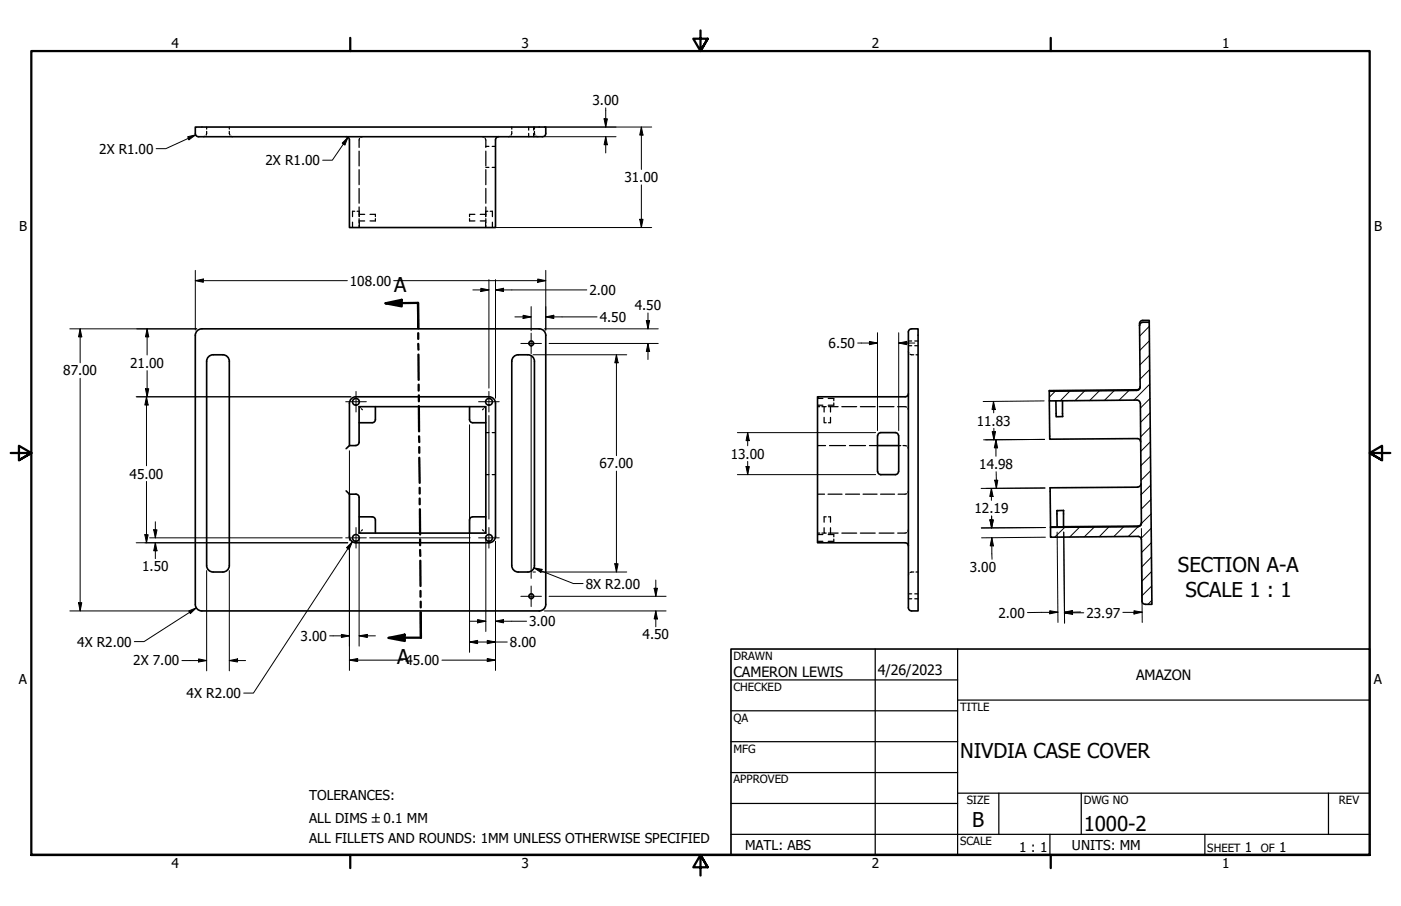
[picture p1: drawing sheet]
<svg xmlns="http://www.w3.org/2000/svg" width="432mm" height="279mm" viewBox="0 0 432 279" stroke-linecap="round" stroke-linejoin="round" font-family="sans-serif">
<!-- layer: Hatch (ANSI) -->
<g fill="none" stroke="#000" stroke-width=".31">
<path d="M354.2 100.6l-2.9 3M354.3 105.1l-3 3M354.3 114l-3 3M354.3 109.5l-3 3M354.4 118.4l-5 5M325.2 120.7l-1.8 1.8M329.8 120.6l-3 3M334.3 120.5l-3 3.1M338.8 120.5l-3 3.1M343.4 120.5l-3 3M347.9 120.5l-3 2.9M354.5 127.3l-3 3"/>
<path d="M354.5 122.9l-3 3M354.5 136.3l-2.9 2.9M354.5 131.8l-3 2.9M354.6 140.7l-3 2.9M354.6 149.6l-2.9 3M354.6 145.2l-2.9 2.9M354.7 154.1l-3 2.9M354.8 158.5l-3.1 3M328.2 162.6l-3.1 3M332.7 162.6l-3 3M337.2 162.6l-3 2.9M341.8 162.5l-3 3"/>
<path d="M346.3 162.4l-3 3.1M350.8 162.4l-3 3M354.8 162.9l-3.1 3.1M354.8 171.8l-2.9 3M354.8 167.4l-2.9 3M354.9 176.3l-3 3M355 185.2l-1.2 1.2M355 180.7l-3 3"/>
</g>
<!-- layer: Hidden (ANSI) -->
<g fill="none" stroke="#000" stroke-width=".38">
<path d="M63.7 39.2v.6M70.7 39.2v.6M157.7 39.2v.6M162.9 39.2v.9M164.5 39.2v.9M164.7 39.2v.6M63.2 42l-.5 .2M63.7 40.5l-.1 1.2M70.7 40.5l.2 1.2M71.2 42l.5 .2M110.7 46.6v4.6M110.7 52.3v4.7"/>
<path d="M110.7 58.1v4.6M110.8 42.7l-.1 2.8M111.7 42.2l-.5 .1M148.7 42.2l.5 .1M149.5 42.7l.2 .5v2.3M149.7 45.1h1M149.7 51.6h1M149.7 46.6v4.6M149.7 52.3v4.7M149.7 58.1v4.6M151.7 45.1h1M151.7 51.6h1"/>
<path d="M157.2 42l-.5 .2M157.7 40.5l-.2 1.2M162.9 41.1v1.1M164.5 41.1v1.1M164.7 40.5l.1 1.2M165.2 42l.5 .2M108.6 68.5v1.7M109.3 65.2h-.7v1.6M110 65.2h.7v1.6M110.7 63.8v2.3M110.7 67.4v1.4M110.7 69.5v.7"/>
<path d="M110.7 68.1h1.7M110.7 68.5v1.7M112.4 66.1h-1.7v.7M114 66.1h1.7v.7M115.7 67.4v.7h-1.7M144.7 67.4v.7h1.7M146.4 66.1h-1.7v.7M148 66.1h1.7M149.7 68.5v1.7M149.7 67.4v.7h-1.7M149.7 63.8v3M149.7 68.1v.7"/>
<path d="M149.7 69.5v.7M150.4 65.2h-.7v1.6M151.1 65.2h.7v1.6M151.8 68.5v1.7M280 108.4l.1 .5M280 105.2h1M280 106.6h1M280.5 109.3l1.1 .1M281.9 105.2h1.1M281.9 106.6h1.1M282.3 109.4h.7M110.7 125.4l.4 .3"/>
<path d="M111.4 126l.3 .4M149 126l-.3 .4M149.7 125.4l-.3 .3M149.7 133.4h1M151.7 133.4h1M252 125.4h.7M252 137.4h2.4M252 122.9h1.6M252 125h1.6M253.3 125.4h1.3M254 128.7v1.7h.6M254 125.4v1.7"/>
<path d="M255.3 122.9h1.7v.7M255.3 125.4h3M255.7 137.4h4.9M256 128.7v1.7h-.7M256 125.4v1.7M257 124.3v.7h-1.7M259.5 125.4h4.5M261.8 137.4h5M265.2 125.4h4.5M268 137.4h2.4M271 125.4h4.5M276.7 125.4l2.8 .1"/>
<path d="M277 137.4h.6M278.3 137.4l1.2 .1M279.8 125.9l.2 .5M279.8 137.9l.2 .5M149.7 146.4h1M151.7 146.4h1M252 152.4h2.1M254.6 159.4h-.6v1.6M255.2 152.4h4.3M255.3 159.4h.7v1.6M260.6 152.4h4.3M266 152.4h4.3"/>
<path d="M271.4 152.4h4.3M279.5 152.3l-2.7 .1M280 151.4l-.2 .5M111.1 164.1l-.4 .3M111.7 163.4l-.3 .3M148.7 163.4l.3 .3M149.4 164.1l.3 .3M252 164.4h.7M252 164.8h1.6M252 166.9h1.6M253.3 164.4h.7M254 162.8v1.6h.6"/>
<path d="M255.3 164.8h1.7v.7M255.3 164.4h3M256 162.8v1.6M257 166.2v.7h-1.7M259.5 164.4h4.5M265.2 164.4h4.5M271 164.4h4.5M279.5 164.3l-2.8 .1M280 163.4l-.2 .5M280.1 176.9l-.1 .5M281.6 176.4l-1.1 .1M282.3 176.4h.7"/>
<path d="M280 183.1h1M280 184.7h1M281.9 183.1h1.1M281.9 184.7h1.1"/>
</g>
<!-- layer: Visible (ANSI) -->
<g fill="none" stroke="#000" stroke-width=".51">
<path d="M60.2 39.2h108v2a.99 .99 0 0 1-1 1h-106a.99 .99 0 0 1-1-1.1zM153.7 42.2a.99 .99 0 0 0-1 1v27h-45v-27a.99 .99 0 0 0-1-1M351.2 99.8v.6M354.2 99.4v-.6h-2a.98 .98 0 0 0-1 1M62.2 101.4a2 2 0 0 0-2 2v83a2 2 0 0 0 2 2M62.2 101.4h104a2 2 0 0 1 2 2v83a2 2 0 0 1-2 2h-104M68.7 109.4a2 2 0 0 1 2 2v63a2 2 0 0 1-2 2M68.7 109.4h-3a2 2 0 0 0-2 2v63a2 2 0 0 0 2 2h3M162.7 109.4h-3a2 2 0 0 0-2 2v63a2 2 0 0 0 2 2h3M162.7 109.4a2 2 0 0 1 2 2v63a2 2 0 0 1-2 2M280 102.4v85a.99 .99 0 0 0 1 1M281 101.4a.98 .98 0 0 0-1 1"/>
<path d="M281 101.4h2v87h-2M351.2 100.4l.5-.9 2.5-.1 .8 87-2.5-.2-.4-.3-.1-.5-.2-19-.5-.9-27.5 .2v-3.1M351.2 100.4l.2 19-.5 .9-27.5 .4v2.9l27.1-.2 .5 .1 .3 .4 .2 .5 .2 37.5-.9 .5-27 .2M351.4 119.2a.98 .98 0 0 1-1 1M107.7 137.4l-1 1M110.7 130.4h4M115.7 129.4a.98 .98 0 0 1-1 1M115.7 125.4v4M144.7 125.4v4M144.7 129.4a.98 .98 0 0 0 1 1h4M270.4 134.4v11M270.4 137.4h6.6"/>
<path d="M271.5 133.4h4.5M271.5 133.4a.98 .98 0 0 0-1 1M275.9 133.4a.98 .98 0 0 1 1 1M277 134.4v11M279 122.4h-27v45h27M280 121.4a.98 .98 0 0 1-1 1M323.4 123.6l.1 11.8 27-.1a.98 .98 0 0 1 1 .9M325.4 123.6l.1 4.9h2v-4.9M350.4 120.2l-27 .3v.2M106.7 151.4l1 1M107.7 152.4h2a.99 .99 0 0 1 1 1v11h39v-39h-39v11a.99 .99 0 0 1-1 1h-2v-13a2 2 0 0 1 2-2h41a2 2 0 0 1 2 2v41M107.7 152.4v13"/>
<path d="M110.7 159.4h4M114.7 159.4a.98 .98 0 0 1 1 1M149.7 159.4h-4a.98 .98 0 0 0-1 1M270.5 145.4a.98 .98 0 0 0 1 1M271.5 146.4h4.5M276.9 145.4a.98 .98 0 0 1-1 1M325.8 157.5l2-.1v5.1h-2zM351.7 149.2l-.2 .5-.9 .5-26.9 .2 .1 12.2M107.7 165.4a2 2 0 0 0 2 2h41a2 2 0 0 0 2-2M115.7 160.4v4M144.7 160.4v4M279 167.4a.98 .98 0 0 1 1 1"/>
<path d="M323.8 162.5h2M351.8 161.2l-.1 .5-.9 .5-23 .2"/>
<circle cx="163.7" cy="105.9" r=".73"/>
<circle cx="109.7" cy="123.9" r="1.05"/>
<circle cx="150.7" cy="123.9" r="1.05"/>
<circle cx="109.7" cy="165.9" r="1.05"/>
<circle cx="150.7" cy="165.9" r="1.05"/>
<circle cx="163.7" cy="183.9" r=".73"/>
</g>
<circle cx="325.8" cy="157.5" r=".25" fill="#000"/>
<!-- layer: Section Line (ANSI) -->
<g fill="none" stroke="#000" stroke-width=".7">
<path d="M118.8 93.5l5-1v2zM118.8 93.5l10-.1 .1 7.8M128.9 102.7v1.8M128.9 106l.1 1.8M129 109.3v7.9M129 118.6v1.9M129.1 125.2l.1 7.8M129.1 121.9v1.9M129.2 134.6v1.7M129.2 137.9v1.7M129.2 141.2l.1 7.7M129.3 150.4v1.8"/>
<path d="M129.3 153.7v1.8M129.4 157l.1 7.8M129.5 166.3v1.8M129.5 169.6v1.8M129.5 172.9l.1 7.8M119.8 196.7l4.9-1 .1 2zM129.6 182.2v1.8M129.7 188.8v7.9h-9.9M129.7 185.5v1.8"/>
</g>
<g fill="#000">
<path d="M118.8 93.5l5-1v2z" fill-rule="evenodd"/>
<path d="M119.8 196.7l4.9-1 .1 2z" fill-rule="evenodd"/>
</g>
<!-- layer: Border (ANSI) -->
<path d="M107.9 11.7v4M215.9 9.4v6.3l-2.2-3.8h4.4l-2.2 3.8 2.2-3.8M323.8 11.7v4M3.3 139.7h6.4l-3.9-2.2v4.4l3.9-2.2-3.9 2.2M428.5 139.7h-6.4l3.9-2.2v4.4l-3.9-2.2 3.9 2.2M9.7 263.7v-248h412.4v248h-412.4h412.4M107.9 263.7v4M218.1 267.5l-2.2-3.8 2.2 3.8h-4.4l2.2-3.8v6.3M323.8 263.7v4" fill="none" stroke="#000" stroke-width=".7"/>
<!-- layer: Title (ANSI) -->
<g fill="none" stroke="#000" stroke-width=".38">
<path d="M225.3 209.7h69.8M225.3 219.2h69.8M269.7 200.2v63.5M295.1 215.9h127M295.1 200.2v63.5M225.3 228.7h69.8M225.3 238.3h69.8M225.3 257.3h196.8M225.3 247.8h69.8M295.1 244.6h127M307.8 244.6v12.7M323.6 257.3v6.4"/>
<path d="M333.2 244.6v12.7M371.3 257.3v6.4M409.4 244.6v12.7"/>
</g>
<path d="M225.3 200.2h196.8v63.5h-196.8z" fill="none" stroke="#000" stroke-width=".51"/>
<!-- layer: Dimension (ANSI) -->
<g fill="none" stroke="#000" stroke-width=".31">
<path d="M167.8 39.2h33.1M186.2 36.6h1l-.5 2.6zM186.7 33.3v5.9M197.7 39.2l.5 2.5h-1zM197.7 39.2v13.1M57.8 42.2l2.5-.6-2.1 1.5zM60.3 41.6l-9.2 4.2h-3M105.5 44.1l1.8-1.7-1 2.3zM107.3 42.4l-4.9 7h-3M167.8 42.2h22.1M186.7 42.2l.5 2.4h-1zM186.7 42.2v5"/>
<path d="M197.7 57v13.2M152.3 70.2h48.6M197.2 67.6h1l-.5 2.6zM60.2 86.6l2.5-.6v1.1zM60.2 86.6h46.9M60.2 83.4v18.4M121.3 86.6h46.9M145.7 89.4h5M148.2 88.9l2.5 .5-2.5 .5zM150.7 86.2v33.5M152.7 89.4l2.5-.5v1zM152.7 86.2v36.6"/>
<path d="M152.7 89.4h28.1M158.7 97.7h5M161.2 97.2l2.5 .5-2.5 .5zM163.7 94.6v7.4M165.7 86l2.5 .6-2.5 .5zM168.2 97.7l2.5-.5v1zM168.2 83.4v18.4M168.2 97.7h15.8M199.2 98.9h1l-.5 2.5zM199.7 96.5v4.9M21.5 101.4h39.1M24.7 101.4l.5 2.5h-1z"/>
<path d="M24.7 101.4v10.5M24.7 116.6v71.8M44.8 119.9h1l-.5 2.5zM45.3 101.4l.5 2.5h-1zM45.3 101.4v8.1M45.3 114.3v8.1M163.7 109.8v68.6M164.3 109.4h28.9M167.8 101.4h35.1M169.2 105.9h33.7M190 109.4l.5 2.5h-1zM190 109.4v31.1"/>
<path d="M199.7 105.9l.5 2.5h-1zM199.7 105.9v5M264.4 105.8h6M268 105.3l2.4 .5-2.4 .5zM270.4 102.6v30.2M277 105.8l2.5-.5v1zM277 105.8h4.9M277 102.6v30.2M42 122.4h66.1M45.1 122.4l.6 2.5h-1.1zM45.1 122.4v21.2M107.7 139v26.8"/>
<path d="M144.7 131v70.2M150.7 128.1v32M227.3 133.4h42.6M230.4 133.4l.5 2.5h-1zM230.4 133.4v4.1M305.8 133.2l1-.1-.5 2.5zM306.2 123.8l.6 2.5h-1zM306.2 123.8l.1 3.5M306.3 132.1v3.5M307 135.6l.5 2.5h-1zM307 135.6v5.1M321.8 123.6l-18.8 .2"/>
<path d="M321.9 135.5l-18.8 .1M45.1 148.5v18.9M190 145.3v31.1M227.3 146.4h42.6M229.9 143.9h1l-.5 2.5zM230.4 142.3v4.1M305.6 150.6l.5 2.5h-1zM305.6 150.6v3.7M305.6 159.1v3.7M306.6 148.1h.9l-.4 2.5zM307 145.5l.1 5.1M322.1 150.5l-19.7 .1"/>
<path d="M42 167.4h65.2M44.6 164.9h1.1l-.6 2.5zM46.1 165.9h59.4M47.4 163.4h1l-.5 2.5zM47.9 167.4l.5 2.5h-1zM47.9 160.9v5M47.9 167.4v4.9M63.7 176v30.9M70.7 176v30.9M107.7 166v.6M107.7 169.4v37.4M108.6 167.1l-1 2.3-.8-.5z"/>
<path d="M108.6 167.1l-30.5 46.6h-3M110.7 166v33.3M113.9 165.9h31M149.7 166v28.8M152.7 167v39.8M164.3 176.4h.7M164.6 175.1l2.5 .5-.4 .9zM164.6 175.1l12.1 4.9h3M166.6 176.4h26.6M189.5 173.9h1l-.5 2.5zM202.1 178.9v5M305.1 160.3h1l-.5 2.5z"/>
<path d="M305.7 165.8l.5 2.5h-1zM305.7 165.8l.1 6.7M322.2 162.7l-19.7 .1M322.2 165.7l-19.7 .2M325.8 164.1l.3 27.9M327.9 164.1l.2 28.1M351.8 163l.2 29M21.5 188.4h36.7M24.2 185.9h1l-.5 2.5zM58.2 188.4l2.3-.9-1.8 1.7zM60.5 187.5l-16.1 10.4h-3M101.6 196.1h6.1"/>
<path d="M105.2 195.6l2.5 .5-2.5 .5zM110.7 196.1l2.5-.5v1zM110.7 196.1h5M144.7 198l2.5-.5v1zM144.7 191.6h5M144.7 198h11.6M147.2 191.1l2.5 .5-2.5 .5zM150.2 197.5l2.5 .5-2.5 .5zM152.7 191.6l2.5-.5v1zM152.7 191.6h9.6M167.8 188.4h37.5M169.2 183.9h36.1"/>
<path d="M201.6 181.4h1l-.5 2.5zM202.1 188.4l.5 2.5h-1zM202.1 188.4v4.9M323.5 188.3l2.6 .5-2.6 .5zM326.1 188.8l-9.4 .1M328 189l2.5-.5 .1 1zM328 188.8l2.5-.5 .1 .9zM333.1 188.7l-5.1 .1M334 189h-6M349.5 188.3l2.5 .5-2.5 .6zM352 188.8h-5.9M56.1 203.7h7.6"/>
<path d="M61.2 203.2l2.5 .5-2.5 .5zM70.7 203.7l2.5-.5v1zM70.7 203.7h5M107.7 203.6l2.5-.5v.9zM107.7 203.6h16.5M136.2 203.6h16.5M150.2 203.1l2.5 .5-2.5 .4z"/>
</g>
<g fill="#000">
<path d="M186.2 36.6h1l-.5 2.6z" fill-rule="evenodd"/>
<path d="M57.8 42.2l2.5-.6-2.1 1.5z" fill-rule="evenodd"/>
<path d="M105.5 44.1l1.8-1.7-1 2.3z" fill-rule="evenodd"/>
<path d="M186.7 42.2l.5 2.4h-1z" fill-rule="evenodd"/>
<path d="M197.7 39.2l.5 2.5h-1z" fill-rule="evenodd"/>
<path d="M197.2 67.6h1l-.5 2.6z" fill-rule="evenodd"/>
<path d="M60.2 86.6l2.5-.6v1.1z" fill-rule="evenodd"/>
<path d="M148.2 88.9l2.5 .5-2.5 .5z" fill-rule="evenodd"/>
<path d="M152.7 89.4l2.5-.5v1z" fill-rule="evenodd"/>
<path d="M161.2 97.2l2.5 .5-2.5 .5z" fill-rule="evenodd"/>
<path d="M165.7 86l2.5 .6-2.5 .5z" fill-rule="evenodd"/>
<path d="M168.2 97.7l2.5-.5v1z" fill-rule="evenodd"/>
<path d="M199.2 98.9h1l-.5 2.5z" fill-rule="evenodd"/>
<path d="M24.7 101.4l.5 2.5h-1z" fill-rule="evenodd"/>
<path d="M44.8 119.9h1l-.5 2.5z" fill-rule="evenodd"/>
<path d="M45.3 101.4l.5 2.5h-1z" fill-rule="evenodd"/>
<path d="M190 109.4l.5 2.5h-1z" fill-rule="evenodd"/>
<path d="M199.7 105.9l.5 2.5h-1z" fill-rule="evenodd"/>
<path d="M268 105.3l2.4 .5-2.4 .5z" fill-rule="evenodd"/>
<path d="M277 105.8l2.5-.5v1z" fill-rule="evenodd"/>
<path d="M45.1 122.4l.6 2.5h-1.1z" fill-rule="evenodd"/>
<path d="M230.4 133.4l.5 2.5h-1z" fill-rule="evenodd"/>
<path d="M305.8 133.2l1-.1-.5 2.5z" fill-rule="evenodd"/>
<path d="M306.2 123.8l.6 2.5h-1z" fill-rule="evenodd"/>
<path d="M307 135.6l.5 2.5h-1z" fill-rule="evenodd"/>
<path d="M229.9 143.9h1l-.5 2.5z" fill-rule="evenodd"/>
<path d="M305.6 150.6l.5 2.5h-1z" fill-rule="evenodd"/>
<path d="M306.6 148.1h.9l-.4 2.5z" fill-rule="evenodd"/>
<path d="M44.6 164.9h1.1l-.6 2.5z" fill-rule="evenodd"/>
<path d="M47.4 163.4h1l-.5 2.5z" fill-rule="evenodd"/>
<path d="M47.9 167.4l.5 2.5h-1z" fill-rule="evenodd"/>
<path d="M108.6 167.1l-1 2.3-.8-.5z" fill-rule="evenodd"/>
<path d="M164.6 175.1l2.5 .5-.4 .9z" fill-rule="evenodd"/>
<path d="M189.5 173.9h1l-.5 2.5z" fill-rule="evenodd"/>
<path d="M305.1 160.3h1l-.5 2.5z" fill-rule="evenodd"/>
<path d="M305.1 160.3h1l-.5 2.5z" fill-rule="evenodd"/>
<path d="M305.7 165.8l.5 2.5h-1z" fill-rule="evenodd"/>
<path d="M24.2 185.9h1l-.5 2.5z" fill-rule="evenodd"/>
<path d="M58.2 188.4l2.3-.9-1.8 1.7z" fill-rule="evenodd"/>
<path d="M105.2 195.6l2.5 .5-2.5 .5z" fill-rule="evenodd"/>
<path d="M110.7 196.1l2.5-.5v1z" fill-rule="evenodd"/>
<path d="M147.2 191.1l2.5 .5-2.5 .5z" fill-rule="evenodd"/>
<path d="M144.7 198l2.5-.5v1z" fill-rule="evenodd"/>
<path d="M150.2 197.5l2.5 .5-2.5 .5z" fill-rule="evenodd"/>
<path d="M152.7 191.6l2.5-.5v1z" fill-rule="evenodd"/>
<path d="M201.6 181.4h1l-.5 2.5z" fill-rule="evenodd"/>
<path d="M202.1 188.4l.5 2.5h-1z" fill-rule="evenodd"/>
<path d="M323.5 188.3l2.6 .5-2.6 .5z" fill-rule="evenodd"/>
<path d="M328 189l2.5-.5 .1 1z" fill-rule="evenodd"/>
<path d="M328 188.8l2.5-.5 .1 .9z" fill-rule="evenodd"/>
<path d="M349.5 188.3l2.5 .5-2.5 .6z" fill-rule="evenodd"/>
<path d="M61.2 203.2l2.5 .5-2.5 .5z" fill-rule="evenodd"/>
<path d="M70.7 203.7l2.5-.5v1z" fill-rule="evenodd"/>
<path d="M107.7 203.6l2.5-.5v.9z" fill-rule="evenodd"/>
<path d="M150.2 203.1l2.5 .5-2.5 .4z" fill-rule="evenodd"/>
</g>
<!-- layer: Center Mark (ANSI) -->
<path d="M160.5 105.9h6.4M163.7 102.7v6.4M106.6 123.9h6.3M109.7 120.7v6.4M147.5 123.9h6.4M150.7 120.7v6.4M106.6 165.9h6.3M109.7 162.7v6.3M147.5 165.9h6.4M150.7 162.7v6.3M160.5 183.9h6.4M163.7 180.7v6.4" fill="none" stroke="#000" stroke-width=".31"/>
<g font-size="6.3">
<text x="121.5" y="90">A</text>
<text x="363" y="176.5">SECTION A-A</text>
<text x="365.4" y="184.1">SCALE 1 : 1</text>
<text x="122.4" y="204.7">A</text>
<text x="295.9" y="233.6">NIVDIA CASE COVER</text>
<text x="299.7" y="255.1">B</text>
<text x="334" y="256.4">1000-2</text>
</g>
<g font-size="4.4">
<text x="226.1" y="208.9">CAMERON LEWIS</text>
<text x="270.5" y="208.2">4/26/2023</text>
<text x="350.1" y="209.6">AMAZON</text>
</g>
<g font-size="4.2">
<text x="52.8" y="14.7">4</text>
<text x="160.8" y="14.7">3</text>
<text x="268.7" y="14.7">2</text>
<text x="376.7" y="14.7">1</text>
<text x="182.6" y="32.4">3.00</text>
<text x="30.6" y="47.4">2X R1.00</text>
<text x="81.9" y="50.9">2X R1.00</text>
<text x="192.5" y="56.2">31.00</text>
<text x="5.9" y="71.4">B</text>
<text x="423.5" y="71.4">B</text>
<text x="107.8" y="88.1">108.00</text>
<text x="181.7" y="90.9">2.00</text>
<text x="195.6" y="95.6">4.50</text>
<text x="184.8" y="99.3">4.50</text>
<text x="255.4" y="107.3">6.50</text>
<text x="40.1" y="113.4">21.00</text>
<text x="19.5" y="115.8">87.00</text>
<text x="301.1" y="131.3">11.83</text>
<text x="225.2" y="141.4">13.00</text>
<text x="39.9" y="147.6">45.00</text>
<text x="184.8" y="144.4">67.00</text>
<text x="301.8" y="144.7">14.98</text>
<text x="300.4" y="158.2">12.19</text>
<text x="43.8" y="176.2">1.50</text>
<text x="298.9" y="176.3">3.00</text>
<text x="180.5" y="181.5">8X R2.00</text>
<text x="307.7" y="190.4">2.00</text>
<text x="334.8" y="190.4">23.97</text>
<text x="92.6" y="197.6">3.00</text>
<text x="163.1" y="193.1">3.00</text>
<text x="198.1" y="197.2">4.50</text>
<text x="23.8" y="199.4">4X R2.00</text>
<text x="157.2" y="199.5">8.00</text>
<text x="41.1" y="205.2">2X 7.00</text>
<text x="125" y="205.1">45.00</text>
<text x="5.8" y="211.1">A</text>
<text x="57.5" y="215.3">4X R2.00</text>
<text x="423.4" y="211.1">A</text>
<text x="95.2" y="246.6">TOLERANCES:</text>
<text x="95.2" y="253.7">ALL DIMS ±0.1 MM</text>
<text x="95.2" y="260">ALL FILLETS AND ROUNDS: 1MM UNLESS OTHERWISE SPECIFIED</text>
<text x="229.6" y="262.2">MATL: ABS</text>
<text x="314.1" y="262.9">1 : 1</text>
<text x="330.4" y="262.2">UNITS: MM</text>
<text x="383.7" y="262.8">1</text>
<text x="394.2" y="262.8">1</text>
<text x="52.8" y="267.7">4</text>
<text x="160.8" y="267.7">3</text>
<text x="268.7" y="267.7">2</text>
<text x="376.7" y="267.7">1</text>
</g>
<g font-size="3.5">
<text x="226.1" y="203.5">DRAWN</text>
<text x="226.1" y="213">CHECKED</text>
<text x="295.9" y="219.2">TITLE</text>
<text x="226.1" y="222.6">QA</text>
<text x="226.1" y="232.1">MFG</text>
<text x="226.1" y="241.6">APPROVED</text>
<text x="297.9" y="248">SIZE</text>
<text x="334" y="248">DWG NO</text>
<text x="412.7" y="247.9">REV</text>
<text x="295.9" y="260.7">SCALE</text>
<text x="372.1" y="262.8">SHEET</text>
<text x="388.6" y="262.8">OF</text>
</g>
</svg>
